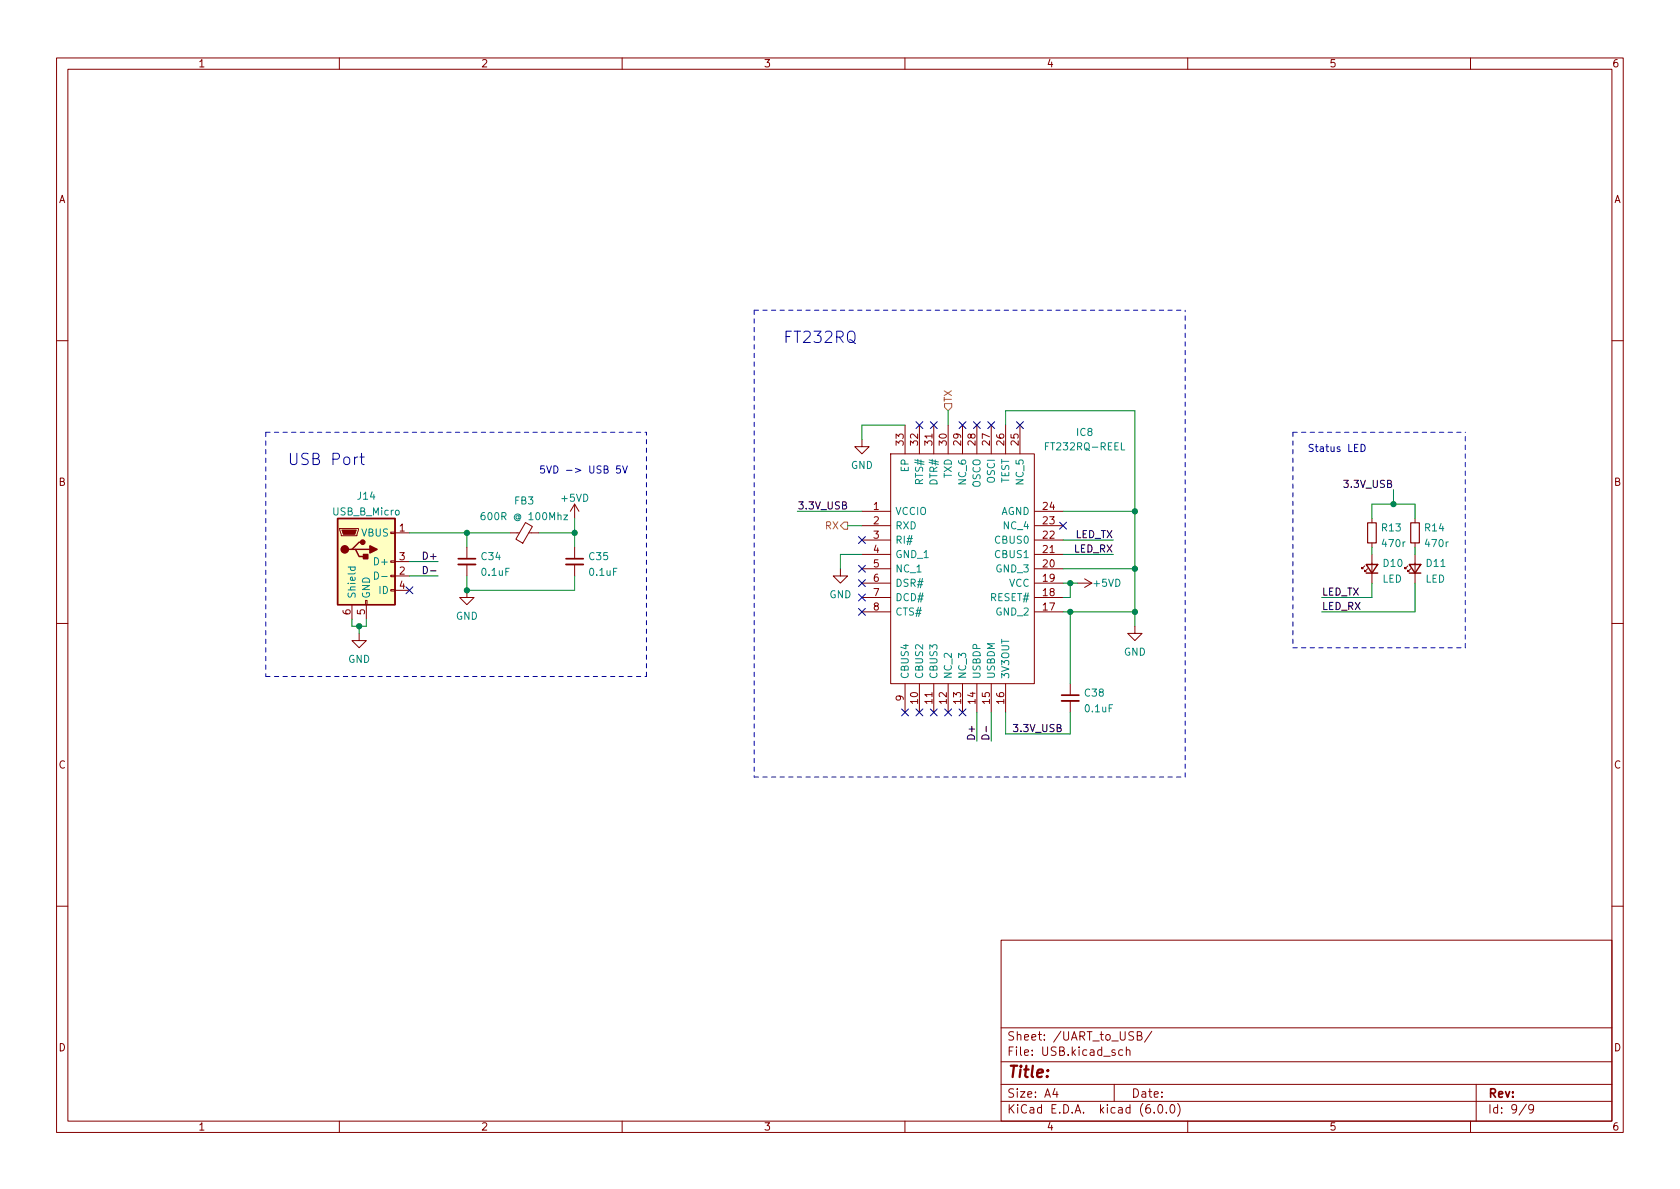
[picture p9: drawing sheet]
<svg xmlns="http://www.w3.org/2000/svg" width="297mm" height="210mm" viewBox="0 0 297 210" stroke-linecap="round" stroke-linejoin="round" font-family="sans-serif">
<g fill="none" stroke="#840000" stroke-width=".18">
<path d="M10 10.2h277v190.1h-277zM12 12.2h273v186.1h-273zM60 10.2v2M110 10.2v2M160 10.2v2M210 10.2v2M260 10.2v2M10 60.2h2M152.4 77.7v1.3h1.3l-1.3 1.3-1.3-1.3h1.3M160 75.2v5.1M162.6 75.2v5.1M165.1 75.2v5.1"/>
<path d="M167.6 75.2v5.1M170.2 75.2v5.1M172.7 75.2v5.1M175.3 75.2v5.1M177.8 75.2v5.1M180.3 75.2v5.1M285 60.2h2M60.1 93.5h3.3v.2l-.3 1h-2.8zM69.1 99.2h.7v.2h-.7zM69.1 94.1h.7v.3h-.7zM69.8 94.2h2.6M69.8 99.3h2.6"/>
<path d="M82.5 96.8v2M82.5 99.8v2M90.2 94.2h1.6M92.9 92.4l1.2 .7-1.7 3-1.2-.8zM93.5 94.2h1.7M101.6 89.1l-.8 1.3M101.6 89.1v2.6M101.6 96.8v2M101.6 99.8v2M101.6 89.1l.8 1.3M152.4 90.4h5.1M152.4 93h5.1"/>
<path d="M152.4 98h5.1M152.4 95.5h5.1M157.5 80.3h25.4v40.6h-25.4zM182.9 90.4h5.1M182.9 93h5.1M182.9 98h5.1M182.9 95.5h5.1M242.6 91.7v.8M242.6 96v.8M242.6 98v5.1M250.2 91.7v.8M250.2 96v.8"/>
<path d="M250.2 98v5.1M10 110.2h2M62.2 106.9v2.6M63.5 112v1.3h1.3l-1.3 1.2-1.3-1.2h1.3M64.6 106.2h.3v.7h-.3zM64.8 106.9v2.6M69.1 104.3h.7v.2h-.7zM69.1 101.7h.7v.3h-.7zM69.8 101.8h2.6M69.8 104.4h2.6M82.5 104.4v1.3h1.3l-1.3 1.2-1.2-1.2h1.2M148.6 100.6v1.2h1.3l-1.3 1.3-1.3-1.3h1.3"/>
<path d="M152.4 108.2h5.1M152.4 105.7h5.1M152.4 103.1h5.1M152.4 100.6h5.1M182.9 108.2h5.1M182.9 105.7h5.1M182.9 103.1h5.1M182.9 100.6h5.1M190.5 103.1h2.5M191.8 102.4l1.2 .7M193 103.1l-1.2 .8M200.7 110.7v1.3h1.2l-1.2 1.3-1.3-1.3h1.3"/>
<path d="M241.3 100.1l-.5 .5v-.3v.3h.2M241.8 100.6l-.5 .5v-.3v.3h.3M248.9 100.1l-.5 .5v-.3v.3h.3M249.4 100.6l-.5 .5v-.3v.3h.3M285 110.2h2M160 120.9v5.1M162.6 120.9v5.1M165.1 120.9v5.1M167.6 120.9v5.1M170.2 120.9v5.1M172.7 120.9v5.1M175.3 120.9v5.1"/>
<path d="M177.8 120.9v5.1M189.2 120.9v2M189.2 123.9v2.1M10 160.2h2M177 166.3h108v32h-108zM285 160.2h2M60 198.3v2M110 198.3v2M160 198.3v2M177 194.8h108M177 191.8h108M177 187.8h108"/>
<path d="M177 181.8h108M186.5 192.5l-.4 1h1M186.9 193v1M197 191.8v3M198.5 185.7l-.4-.1-.3 .3v.4l.1 .3h.6M199.1 185.8l.3-.2 .3 .1 .1 .9M199.1 185.1v1.5M201.1 183.1h.5l.2-.1 .1-.3-.2-.2-.6-.1v1.5h.5l.3-.3a.39 .39 0 0 0-.3-.5M203.6 182.4l-1.2 1.9M204.1 196.7v.1M204.9 195.4l.2-.1a.81 .81 0 0 1 .6 .7 .81 .81 0 0 1-.3 .8h-.2a.81 .81 0 0 1-.6-.6 .81 .81 0 0 1 .3-.8zM206.2 196.7v.1"/>
<path d="M207.1 195.4l.1-.1a.81 .81 0 0 1 .6 .7 .81 .81 0 0 1-.3 .8h-.1a.81 .81 0 0 1-.6-.6 .81 .81 0 0 1 .3-.8zM208.2 195.1a1.72 1.72 0 0 1 0 2.3M210 198.3v2M260 198.3v2M261 191.8v6.5M269.9 195.3l-1.3 1.9M271.2 196l-.3 .3h-.3l-.3-.3 .1-.6 .5-.1 .2 .2a.99 .99 0 0 1-.4 1.3h-.3"/>
</g>
<path d="M81 99.8h3.1M100.1 99.8h3M187.7 123.9h3.1" fill="none" stroke="#840000" stroke-width=".33"/>
<path d="M81 98.8h3.1M100.1 98.8h3M187.7 122.9h3.1" fill="none" stroke="#840000" stroke-width=".3"/>
<path d="M198.3 78.3v1.3h.6M85.7 90.6l-.4 .1a.86 .86 0 0 0 0 1.2l.4-.1 .1-.4-.3-.3h-.2l-.2 .3M99.7 91.1h.7l-.7 .8h.7M61.5 100.3h1.3M62 100.3v.3l.2 .3 .5-.1v-.5M66.2 101.2a.64 .64 0 0 1 .7 .6 .64 .64 0 0 1-.7 .6zM67.5 101.9h1" fill="none" stroke="#008484" stroke-width=".18"/>
<path d="M59.7 91.7h10.1v15.2h-10.1zM62.2 97.1h.7l.6 1.3h1.3M62.9 97.1h2.5M64.1 95.9h-.6l-1.3 1.2h-.6M241.6 99.8h2l-1 1.5zM249.2 99.8h2l-1 1.5zM241.6 101.3h2M249.2 101.3h2" fill="none" stroke="#840000" stroke-width=".25"/>
<path d="M241.8 92.5h1.5v3.5h-1.5zM249.4 92.5h1.6v3.5h-1.6z" fill="none" stroke="#840000" stroke-width=".2"/>
<path d="M59.7 91.7h10.1v15.2h-10.1z" fill="#ffffc2" stroke="#ffffc2" stroke-width=".18"/>
<g fill="#840000" stroke="#840000" stroke-width=".25">
<path d="M65.4 96.5l1.3 .6-1.3 .7z"/>
<path d="M64.3 98h.7v.8h-.7z"/>
<circle cx="61" cy="97.1" r=".63"/>
<circle cx="64.1" cy="95.9" r=".38"/>
</g>
<path d="M60.5 93.7h2.5l-.3 .8h-2z" fill="#840000" stroke="#840000" stroke-width=".18"/>
<path d="M167 71.4h1.3v.6l-.7 .6-.6-.6zM149.2 92.3h.7v1.3h-.7l-.6-.6z" fill="none" stroke="#848400" stroke-width=".18"/>
<path d="M74.9 100.2a.64 .64 0 0 1 .7 .6 .64 .64 0 0 1-.7 .6zM76.1 101h1M173.8 130.1a.66 .66 0 0 1 .7-.1 .66 .66 0 0 1 .4 .7h-1.3zM174.4 128.4v1" fill="none" stroke="#000" stroke-width=".18"/>
<path d="M240.7 78.6a.64 .64 0 0 1 .7 .6 .64 .64 0 0 1-.7 .6zM63.6 80.8h.8M63.9 80.2v1.7l.1 .2 .4 .1M109.7 82.4h-.6l-.1 .6 .2-.1h.4l.1 .2v.4l-.2 .2-.5-.2M110.1 82.4l.4 1.3 .4-1.3" fill="none" stroke="#0000c2" stroke-width=".18"/>
<path d="M133.3 54.9v82.5M133.3 54.9h76.2M47 76.4h67.3M47 76.4v43.2M228.6 76.4h30.5M228.6 76.4v38.1M47 119.6h67.3M114.3 119.6v-43.2M228.6 114.5h30.5M259.1 114.5v-38.1M133.3 137.4h76.2M209.5 137.4v-82.5" fill="none" stroke="#0000c2" stroke-width=".18" stroke-dasharray=".8 .8"/>
<g fill="none" stroke="#008400" stroke-width=".18">
<path d="M160 75.2h-7.6v2.5M167.6 72.6v2.6M177.8 75.2v-2.6h22.9v38.1M72.4 94.2h17.8M72.4 99.3h5.1M82.5 94.2v2.6M95.2 94.2h6.4M101.6 91.7v5.1M141 90.4h11.4M149.9 93h2.5M152.4 98h-3.8v2.6M188 90.4h12.7"/>
<path d="M188 98h8.8M188 95.5h8.8M242.6 91.7v-2.6h7.6v2.6M242.6 96.8v1.2M246.4 86.6v2.5M250.2 96.8v1.2M62.2 109.5v1.2h2.6v-1.2M63.5 110.7v1.3M72.4 101.8h5.1M82.5 101.8v2.6h19.1v-2.6M188 108.2h12.7M188 103.1h2.5"/>
<path d="M188 100.6h12.7M189.2 103.1v2.6h-1.2M189.2 108.2v12.7M242.6 103.1v2.6h-8.9M250.2 103.1v5.1h-16.5M172.7 126v5.1M175.3 126v5.1M177.8 126v3.8h11.4v-3.8"/>
</g>
<g fill="none" stroke="#000084" stroke-width=".18">
<path d="M162 74.6l1.2 1.2M163.2 74.6l-1.2 1.2M164.5 74.6l1.2 1.2M165.7 74.6l-1.2 1.2M169.6 74.6l1.2 1.2M170.8 74.6l-1.2 1.2M172.1 74.6l1.2 1.2M173.3 74.6l-1.2 1.2M174.7 74.6l1.2 1.2M175.9 74.6l-1.2 1.2M179.7 74.6l1.2 1.2M180.9 74.6l-1.2 1.2"/>
<path d="M151.8 94.9l1.2 1.2M151.8 100l1.2 1.2M153 94.9l-1.2 1.2M153 100l-1.2 1.2M187.4 92.3l1.2 1.3M188.6 92.3l-1.2 1.3M71.8 103.8l1.2 1.2M73 103.8l-1.2 1.2M151.8 107.6l1.2 1.2M151.8 102.5l1.2 1.2M151.8 105l1.2 1.3M153 107.6l-1.2 1.2"/>
<path d="M153 102.5l-1.2 1.2M153 105l-1.2 1.3M159.4 125.4l1.2 1.2M160.6 125.4l-1.2 1.2M162 125.4l1.2 1.2M163.2 125.4l-1.2 1.2M164.5 125.4l1.2 1.2M165.7 125.4l-1.2 1.2M167 125.4l1.2 1.2M168.2 125.4l-1.2 1.2M169.6 125.4l1.2 1.2M170.8 125.4l-1.2 1.2"/>
</g>
<g fill="#008400" stroke="#008400" stroke-width=".18">
<circle cx="82.5" cy="94.2" r=".46"/>
<circle cx="101.6" cy="94.2" r=".46"/>
<circle cx="82.5" cy="104.4" r=".46"/>
<circle cx="63.5" cy="110.7" r=".46"/>
<circle cx="200.7" cy="100.6" r=".46"/>
<circle cx="200.7" cy="108.2" r=".46"/>
<circle cx="200.7" cy="90.4" r=".46"/>
<circle cx="189.2" cy="103.1" r=".46"/>
<circle cx="189.2" cy="108.2" r=".46"/>
<circle cx="246.4" cy="89.1" r=".46"/>
</g>
<g font-size="2.8" fill="#0000c2">
<text x="138.4" y="60.7">FT232RQ</text>
<text x="50.8" y="82.2">USB Port</text>
</g>
<text font-size="2.8" fill="#840000" x="178" y="190.6">Title:</text>
<g font-size="2.1" fill="#840000">
<text x="178" y="184">Sheet: /UART_to_USB/</text>
<text x="178" y="186.7">File: USB.kicad_sch</text>
<text x="178" y="196.9">KiCad E.D.A. kicad (6.0.0)</text>
<text x="178" y="194.1">Size: A4</text>
<text x="200" y="194.1">Date:</text>
<text x="263" y="194.1">Rev:</text>
<text x="263" y="196.9">Id: 9/9</text>
</g>
<g font-size="1.8" fill="#840000">
<text x="35" y="11.9">1</text>
<text x="85" y="11.9">2</text>
<text x="135" y="11.9">3</text>
<text x="185" y="11.9">4</text>
<text x="235" y="11.9">5</text>
<text x="285" y="11.9">6</text>
<text x="10.3" y="35.9">A</text>
<text x="285.3" y="35.9">A</text>
<text x="159.8" y="78.7" transform="rotate(-90 159.8 78.7)">33</text>
<text x="162.3" y="78.7" transform="rotate(-90 162.3 78.7)">32</text>
<text x="164.8" y="78.7" transform="rotate(-90 164.8 78.7)">31</text>
<text x="167.4" y="78.7" transform="rotate(-90 167.4 78.7)">30</text>
<text x="169.9" y="78.7" transform="rotate(-90 169.9 78.7)">29</text>
<text x="172.5" y="78.7" transform="rotate(-90 172.5 78.7)">28</text>
<text x="175" y="78.7" transform="rotate(-90 175 78.7)">27</text>
<text x="177.5" y="78.7" transform="rotate(-90 177.5 78.7)">26</text>
<text x="180.1" y="78.7" transform="rotate(-90 180.1 78.7)">25</text>
<text x="10.3" y="85.9">B</text>
<text x="285.3" y="85.9">B</text>
<text x="70.6" y="94">1</text>
<text x="154.4" y="90.2">1</text>
<text x="154.4" y="92.7">2</text>
<text x="154.4" y="95.2">3</text>
<text x="184.4" y="95.2">22</text>
<text x="184.4" y="92.7">23</text>
<text x="184.4" y="90.2">24</text>
<text x="70.6" y="101.6">2</text>
<text x="70.6" y="99.1">3</text>
<text x="154.4" y="97.8">4</text>
<text x="154.4" y="100.3">5</text>
<text x="184.4" y="100.3">20</text>
<text x="184.4" y="97.8">21</text>
<text x="70.6" y="104.1">4</text>
<text x="154.4" y="102.9">6</text>
<text x="154.4" y="105.4">7</text>
<text x="154.4" y="107.9">8</text>
<text x="184.4" y="107.9">17</text>
<text x="184.4" y="105.4">18</text>
<text x="184.4" y="102.9">19</text>
<text x="62" y="108.7" transform="rotate(-90 62 108.7)">6</text>
<text x="64.5" y="108.7" transform="rotate(-90 64.5 108.7)">5</text>
<text x="159.8" y="123.9" transform="rotate(-90 159.8 123.9)">9</text>
<text x="162.3" y="124.4" transform="rotate(-90 162.3 124.4)">10</text>
<text x="164.8" y="124.4" transform="rotate(-90 164.8 124.4)">11</text>
<text x="167.4" y="124.4" transform="rotate(-90 167.4 124.4)">12</text>
<text x="169.9" y="124.4" transform="rotate(-90 169.9 124.4)">13</text>
<text x="172.5" y="124.4" transform="rotate(-90 172.5 124.4)">14</text>
<text x="175" y="124.4" transform="rotate(-90 175 124.4)">15</text>
<text x="177.5" y="124.4" transform="rotate(-90 177.5 124.4)">16</text>
<text x="10.3" y="135.9">C</text>
<text x="285.3" y="135.9">C</text>
<text x="10.3" y="185.9">D</text>
<text x="285.3" y="185.9">D</text>
<text x="35" y="199.9">1</text>
<text x="85" y="199.9">2</text>
<text x="135" y="199.9">3</text>
<text x="185" y="199.9">4</text>
<text x="235" y="199.9">5</text>
<text x="285" y="199.9">6</text>
</g>
<g font-size="1.8" fill="#848400">
<text x="168.3" y="71.2" transform="rotate(-90 168.3 71.2)">TX</text>
<text x="145.9" y="93.6">RX</text>
</g>
<g font-size="1.8" fill="#008484">
<text x="190.4" y="77.1">IC8</text>
<text x="150.4" y="82.9">GND</text>
<text x="160.7" y="83.4" transform="rotate(-90 160.7 83.4)">EP</text>
<text x="185.2" y="79.6">FT232RQ-REEL</text>
<text x="63.3" y="88.4">J14</text>
<text x="91" y="89.2">FB3</text>
<text x="99.4" y="88.7">+5VD</text>
<text x="163.2" y="85.5" transform="rotate(-90 163.2 85.5)">RTS#</text>
<text x="165.7" y="85.6" transform="rotate(-90 165.7 85.6)">DTR#</text>
<text x="168.3" y="84.6" transform="rotate(-90 168.3 84.6)">TXD</text>
<text x="170.8" y="85.5" transform="rotate(-90 170.8 85.5)">NC_6</text>
<text x="173.4" y="86.2" transform="rotate(-90 173.4 86.2)">OSCO</text>
<text x="175.9" y="85.3" transform="rotate(-90 175.9 85.3)">OSCI</text>
<text x="178.4" y="85.5" transform="rotate(-90 178.4 85.5)">TEST</text>
<text x="181" y="85.5" transform="rotate(-90 181 85.5)">NC_5</text>
<text x="58.9" y="91.1">USB_B_Micro</text>
<text x="63.9" y="94.9">VBUS</text>
<text x="86" y="92">600R @ 100Mhz</text>
<text x="158.2" y="91.1">VCCIO</text>
<text x="158.2" y="93.6">RXD</text>
<text x="176.9" y="91.1">AGND</text>
<text x="177.6" y="93.6">NC_4</text>
<text x="244.4" y="94">R13</text>
<text x="252" y="94">R14</text>
<text x="66.5" y="99.9">D+</text>
<text x="85.2" y="99">C34</text>
<text x="85.3" y="101.8">0.1uF</text>
<text x="104.2" y="99">C35</text>
<text x="104.3" y="101.8">0.1uF</text>
<text x="158.2" y="96.1">RI#</text>
<text x="158.2" y="98.7">GND_1</text>
<text x="158.2" y="101.2">NC_1</text>
<text x="176.1" y="98.7">CBUS1</text>
<text x="176.1" y="96.1">CBUS0</text>
<text x="176.2" y="101.2">GND_3</text>
<text x="244.5" y="96.7">470r</text>
<text x="244.6" y="100.2">D10</text>
<text x="252.2" y="96.7">470r</text>
<text x="252.3" y="100.2">D11</text>
<text x="62.9" y="105.9" transform="rotate(-90 62.9 105.9)">Shield</text>
<text x="65.4" y="105.9" transform="rotate(-90 65.4 105.9)">GND</text>
<text x="67.1" y="105">ID</text>
<text x="146.6" y="105.8">GND</text>
<text x="158.2" y="103.8">DSR#</text>
<text x="158.2" y="106.3">DCD#</text>
<text x="175.2" y="106.3">RESET#</text>
<text x="178.4" y="103.8">VCC</text>
<text x="193.5" y="103.8">+5VD</text>
<text x="244.4" y="103">LED</text>
<text x="252" y="103">LED</text>
<text x="80.6" y="109.6">GND</text>
<text x="158.2" y="108.8">CTS#</text>
<text x="176.2" y="108.8">GND_2</text>
<text x="61.5" y="117.2">GND</text>
<text x="198.7" y="115.9">GND</text>
<text x="160.7" y="120.1" transform="rotate(-90 160.7 120.1)">CBUS4</text>
<text x="163.2" y="120.1" transform="rotate(-90 163.2 120.1)">CBUS2</text>
<text x="165.7" y="120.1" transform="rotate(-90 165.7 120.1)">CBUS3</text>
<text x="168.3" y="120.1" transform="rotate(-90 168.3 120.1)">NC_2</text>
<text x="170.8" y="120.1" transform="rotate(-90 170.8 120.1)">NC_3</text>
<text x="173.4" y="120.1" transform="rotate(-90 173.4 120.1)">USBDP</text>
<text x="175.9" y="120.1" transform="rotate(-90 175.9 120.1)">USBDM</text>
<text x="178.4" y="120.1" transform="rotate(-90 178.4 120.1)">3V3OUT</text>
<text x="191.9" y="123.2">C38</text>
<text x="192" y="125.9">0.1uF</text>
</g>
<g font-size="1.8" fill="#0000c2">
<text x="95.2" y="83.7">5VD -&gt; USB 5V</text>
<text x="231.1" y="79.9">Status LED</text>
</g>
<g font-size="1.8">
<text x="238" y="86.3">3.3V_USB</text>
<text x="141" y="90.1">3.3V_USB</text>
<text x="190.1" y="95.1">LED_TX</text>
<text x="75.2" y="99">D+</text>
<text x="189.9" y="97.7">LED_RX</text>
<text x="233.7" y="107.8">LED_RX</text>
<text x="233.7" y="105.3">LED_TX</text>
<text x="172.4" y="131.1" transform="rotate(-90 172.4 131.1)">D+</text>
<text x="179.6" y="129.4">3.3V_USB</text>
</g>
</svg>
